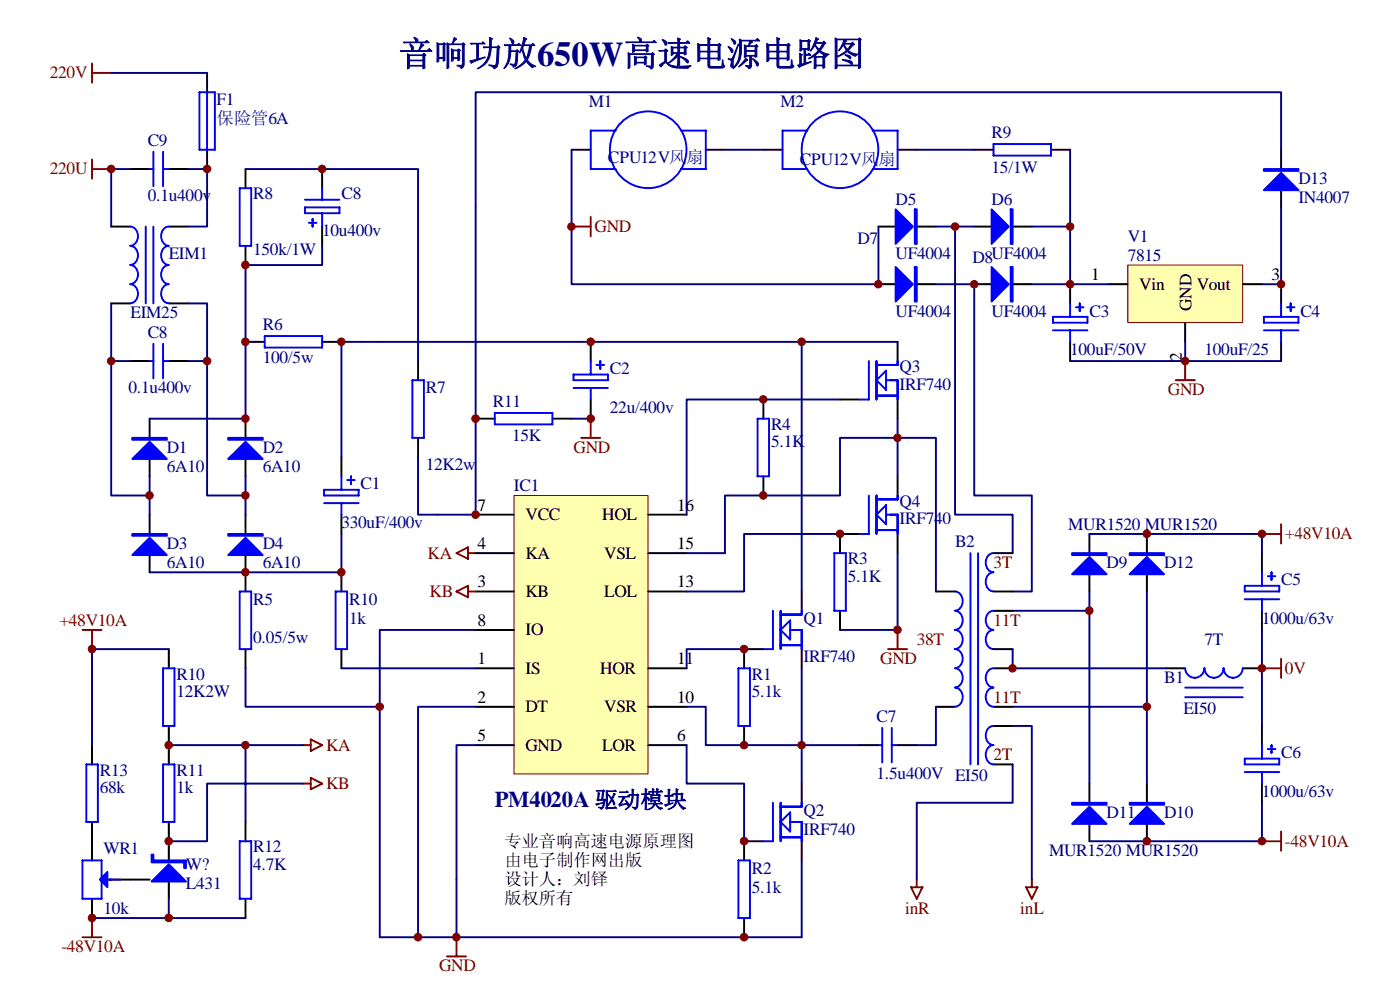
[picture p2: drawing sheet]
<svg xmlns="http://www.w3.org/2000/svg" width="229mm" height="162mm" viewBox="0 0 229 162" stroke-linecap="round" stroke-linejoin="round" font-family="sans-serif">
<g fill="none" stroke="#000" stroke-width=".31">
<path d="M143.7 37h3.1M149.9 37h3.2M159.3 37h3.2M165.6 37h3.1M40.2 55.9h3.1M52.7 55.9h3.1M68.4 59v3.1M143.7 46.4h3.1M149.9 46.4h3.2M159.3 46.4h3.2M165.6 46.4h3.1M24.5 68.4v3.1"/>
<path d="M24.5 74.7v3.1M40.2 68.4v3.1M40.2 74.7v3.1M55.8 74.7v3.1M68.4 71.5v3.2M24.5 84.1v3.1M24.5 90.4v3.1M40.2 84.1v3.1M40.2 90.4v6.2M55.8 84.1v3.1M131.1 96.6v3.2M40.2 106.1v3.1"/>
<path d="M121.7 118.6v3.2M124.8 106.1h-3.1v3.1M131.1 106.1v3.1M124.8 137.5h-3.1v3.1M131.1 128v3.2M131.1 137.5v3.1M140.5 121.8h3.2M146.8 121.8h3.1M121.7 150v3.1"/>
</g>
<g fill="none" stroke="#00f" stroke-width=".31">
<path d="M43.3 54.9h9.4v1.9h-9.4zM55.8 77.8v2.2M56.8 78.4h1.2M57.4 77.8v1.3M67.4 62.1h1.9v9.4h-1.9zM39.2 96.6h1.9v9.5h-1.9zM53 80h5.7v1h-5.7zM53 82.2h5.7M55.8 82.2v1.9M126.4 99.8v6.3h-1.6M127.7 99.8v6.3M131.1 99.8v.6h-3.4"/>
<path d="M120.8 109.2h1.8v9.4h-1.8zM127.7 105.4h3.4M127.7 102.9l1.5-1.5v3.1zM129.2 102.9h1.9v3.2M144.3 118.9v5.7M145.8 118.9v5.7M126.4 131.2v6.3h-1.6M127.7 131.2v6.3M127.7 136.8h3.4M129.2 134.3h1.9v3.2M129.2 132.7v3.2l-1.5-1.6zM131.1 131.2v.6h-3.4"/>
<path d="M143.7 121.8h.6M145.8 121.8h1M120.8 140.6h1.8v9.4h-1.8z"/>
</g>
<g fill="#00f" stroke="#00f" stroke-width=".31">
<path d="M21.6 75l2.9-2.8 2.8 2.8z"/>
<path d="M37.3 75l2.9-2.8 2.8 2.8z"/>
<path d="M24.5 87.9l2.8 2.8h-5.7z"/>
<path d="M40.2 87.9l2.8 2.8h-5.7z"/>
<path d="M146.5 34.2l2.8 2.8-2.8 2.9z"/>
<path d="M162.2 34.2l2.8 2.8-2.8 2.9z"/>
<path d="M146.5 43.6l2.8 2.8-2.8 2.9z"/>
<path d="M162.2 43.6l2.8 2.8-2.8 2.9z"/>
<path d="M21.6 71.5h5.7v.4h-5.7z" fill-rule="evenodd"/>
<path d="M37.3 71.5h5.7v.4h-5.7z" fill-rule="evenodd"/>
<path d="M21.6 87.2h5.7v.3h-5.7z" fill-rule="evenodd"/>
<path d="M37.3 87.2h5.7v.3h-5.7z" fill-rule="evenodd"/>
<path d="M149.6 34.2h.3v5.7h-.3z" fill-rule="evenodd"/>
<path d="M165.3 34.2h.3v5.7h-.3z" fill-rule="evenodd"/>
<path d="M149.6 43.6h.3v5.7h-.3z" fill-rule="evenodd"/>
<path d="M165.3 43.6h.3v5.7h-.3z" fill-rule="evenodd"/>
</g>
<path d="M93.5 37h3.1M96.6 35.5v3.1M74.7 90.4l1.8-1v1.9zM76.5 90.4h1.3M73.1 156.3h3.1M74.7 153.1v3.2" fill="none" stroke="#800000" stroke-width=".31"/>
<path d="M153.1 37h6.2M156.2 37v47.1h9.4v6.3M168.7 37h6.3v9.4h-6.3M153.1 46.4h6.2v34.6h9.4v15.6h-3.1" fill="none" stroke="#000080" stroke-width=".31"/>
<path d="M184.4 43.3h18.8v9.4h-18.8z" fill="#ffffb0"/>
<path d="M184.4 43.3h18.8v9.4h-18.8z" fill="none" stroke="#800000" stroke-width=".16"/>
<g fill="none" stroke="#000" stroke-width=".31">
<path d="M40.2 27.6v3.2M159.3 24.5h3.2M171.9 24.5h3.1M40.2 40.2v3.1M175 46.4v3.2M175 55.9v3.1M181.3 46.4h3.1M193.8 52.7v3.2M203.2 46.4h3.2M209.5 46.4v3.2M209.5 55.9v3.1M178.2 87.2v3.2"/>
<path d="M178.2 93.5v3.1M206.4 90.4v3.1M206.4 99.8v3.1M190.7 109.2h3.1M203.2 109.2h3.2M206.4 118.6v3.2M187.6 128v3.2M187.6 134.3v3.2M206.4 128v3.2"/>
</g>
<path d="M143.7 37v9.4h-6.3M175 46.4h6.3M193.8 55.9v3.1h-18.8M193.8 59h15.7" fill="none" stroke="#000080" stroke-width=".31"/>
<g fill="none" stroke="#00f" stroke-width=".31">
<path d="M39.2 30.8h1.9v9.4h-1.9zM162.5 23.5h9.4v1.9h-9.4zM172.2 51.8h5.6v.9h-5.6zM172.2 54h5.6M175 49.6v2.2M175 54v1.9M176 50.2h1.2M176.6 49.6v1.2M206.7 54h5.6M206.7 51.8h5.6v.9h-5.6zM209.5 49.6v2.2M209.5 54v1.9"/>
<path d="M210.5 50.2h1.2M211.1 49.6v1.2M203.6 95.7h5.6v.9h-5.6zM203.6 97.9h5.6M206.4 93.5v2.2M206.4 97.9v1.9M207.3 94.1h1.3M207.9 93.5v1.3M193.8 109.2a1.57 1.57 0 0 0 1.6 1.5 1.57 1.57 0 0 0 1.6-1.5M193.8 112.4h9.4M193.8 113.9h9.4M197 109.2a1.56 1.56 0 0 0 1.5 1.5 1.56 1.56 0 0 0 1.6-1.5"/>
<path d="M200.1 109.2a1.56 1.56 0 0 0 1.6 1.5 1.56 1.56 0 0 0 1.5-1.5M203.6 124h5.6v.9h-5.6zM203.6 126.2h5.6M206.4 121.8v2.2M206.4 126.2v1.8M207.3 122.4h1.3M207.9 121.8v1.2"/>
</g>
<path d="M193.8 59v3.1M192.3 62.1h3.1M206.4 87.2h3.1M209.5 85.7v3.1M206.4 109.2h3.1M209.5 107.6v3.2" fill="none" stroke="#800000" stroke-width=".31"/>
<g fill="#00f" stroke="#00f" stroke-width=".31">
<path d="M178.2 91l2.8 2.8h-5.7z"/>
<path d="M187.6 131.8l2.8 2.8h-5.7z"/>
<path d="M175.3 90.4h5.7v.3h-5.7z" fill-rule="evenodd"/>
<path d="M184.7 131.2h5.7v.3h-5.7z" fill-rule="evenodd"/>
</g>
<path d="M84.1 81h21.9v45.4h-21.9z" fill="#ffffb0"/>
<path d="M84.1 81h21.9v45.4h-21.9z" fill="none" stroke="#800000" stroke-width=".16"/>
<g fill="none" stroke="#000" stroke-width=".31">
<path d="M33.9 11.9v3.2M18.2 37h3.1M21.3 27.6h3.2M27.6 27.6h3.1M27.6 37h3.1M33.9 24.5v3.1M52.7 27.6v3.2M52.7 37v3.2M93.5 24.5h3.1M115.4 24.5h3.2M124.8 24.5h3.2M146.8 24.5h3.1"/>
<path d="M209.5 24.5v3.1M209.5 30.8v3.1M18.2 49.6h3.1M21.3 59h3.2M27.6 59h3.1M27.6 49.6h3.1M96.6 55.9v3.1M146.8 55.9v3.1M77.8 68.4h3.1M90.3 68.4h3.2M96.6 65.3v3.1M124.8 65.3v3.1"/>
<path d="M124.8 77.8v3.2M137.4 65.3h3.1M146.8 65.3v3.1M146.8 77.8v3.2M55.8 93.5v3.1M77.8 84.1h6.3M77.8 90.4h6.3M77.8 96.6h6.3M106 84.1h6.3M106 90.4h6.3M106 96.6h6.3M137.4 99.8v3.1"/>
<path d="M140.5 87.2h-3.1v3.2M146.8 87.2v3.2M153.1 96.6h3.1M162.5 90.4h3.1M162.5 96.6h3.1M162.5 99.8h3.1M187.6 87.2v3.2M187.6 93.5v3.1M27.6 106.1v3.1M27.6 118.6v6.3M55.8 106.1v3.1M77.8 109.2h6.3"/>
<path d="M77.8 115.5h6.3M77.8 102.9h6.3M106 109.2h6.3M106 115.5h6.3M153.1 115.5h3.1M162.5 109.2h3.1M162.5 115.5h3.1M162.5 106.1h3.1M162.5 118.6h3.1M15 121.8v3.1M15 134.3v6.3M27.6 134.3v6.3"/>
<path d="M40.2 134.3v3.2M77.8 121.8h6.3M106 121.8h6.3M162.5 124.9h3.1M178.2 128v3.2M178.2 134.3v3.2M15 146.9v3.1M18.2 143.7h6.3M27.6 143.7v3.2M40.2 146.9v3.1"/>
</g>
<g fill="none" stroke="#000080" stroke-width=".31">
<path d="M18.2 11.9h15.7M21.3 27.6h-3.1v9.4M30.7 27.6h3.2v9.4h-3.2M40.2 27.6h28.2v31.4M93.5 24.5v21.9h43.9M118.6 24.5h6.2M149.9 24.5h9.4M175 24.5v12.5M209.5 24.5v-9.4h-131.7v69h-9.4v-9.4M209.5 33.9v12.5h-3.1M18.2 59v22h6.3M18.2 59h3.1"/>
<path d="M18.2 49.6v9.4M30.7 49.6h3.2v9.4M30.7 59h3.2M33.9 59v22h6.3M52.7 40.2v3.1h-12.5v25.1h-15.7M131.1 55.9v40.7M146.8 55.9h-91v18.8M24.5 77.8v6.3M40.2 77.8v6.3M93.5 68.4h3.1M137.4 65.3h-25.1v18.8M146.8 68.4v9.4"/>
<path d="M55.8 87.2v6.3h-31.3M112.3 90.4h6.3v-9.4h18.8v-9.5h15.7v25.1M137.4 87.2h-15.7v9.4h-9.4M146.8 90.4v12.5h-9.4M165.6 99.8h12.6M178.2 87.2h28.2v3.2M178.2 96.6v31.4M187.6 96.6v31.4M27.6 106.1h-12.6v15.7M40.2 109.2v6.3h21.9M55.8 109.2h22M77.8 102.9h-15.7v50.2h69v-12.5"/>
<path d="M77.8 115.5h-9.4v37.6M112.3 115.5h3.1v6.3h25.1M121.7 106.1h-9.4v3.1M131.1 109.2v18.8M153.1 115.5v6.3h-3.2M165.6 118.6h3.1v25.1M165.6 106.1v3.1h25.1M165.6 115.5h22M206.4 102.9v15.7M27.6 121.8h22M40.2 121.8v12.5M49.6 128h-15.7v9.5h-6.3"/>
<path d="M77.8 121.8h-3.1v31.3M112.3 121.8v6.2h9.4v9.5M165.6 124.9v6.3h-15.7v12.5M206.4 131.2v6.3h-28.2M27.6 146.9v3.1h-12.6M27.6 150h12.6"/>
</g>
<g fill="none" stroke="#00f" stroke-width=".31">
<path d="M32.6 15.1h2.5v9.4h-2.5zM33.9 15.1v9.4M21.3 37a1.61 1.61 0 0 1 1.3 1.6 1.61 1.61 0 0 1-1.3 1.6M23.8 37v12.6M24.5 27.6h.6M25.1 24.8v5.6M25.1 37v12.6M26.7 24.8v5.6M26.7 27.6h.9M27.6 37a1.61 1.61 0 0 0-1.2 1.6 1.61 1.61 0 0 0 1.2 1.6M49.9 33.9h5.6v.9h-5.6zM49.9 32.6h5.6"/>
<path d="M50.5 36.4h1.3M51.1 35.8v1.2M52.7 30.8v1.8M52.7 34.8v2.2M100.7 21.3h-4.1v6.3h4.1M111.3 21.3h4.1v6.3h-4.1M132 21.3h-4v6.3h4M142.7 21.3h4.1v6.3h-4.1M21.3 40.2a1.59 1.59 0 0 1 1.3 1.5 1.59 1.59 0 0 1-1.3 1.6 1.61 1.61 0 0 1 1.3 1.6 1.61 1.61 0 0 1-1.3 1.5M21.3 46.4a1.59 1.59 0 0 1 1.3 1.6 1.59 1.59 0 0 1-1.3 1.6M24.5 59h.6M25.1 56.2v5.6"/>
<path d="M26.7 59h.9M26.7 56.2v5.6M27.6 40.2a1.6 1.6 0 0 0-1.2 1.5 1.6 1.6 0 0 0 1.2 1.6 1.61 1.61 0 0 0-1.2 1.6 1.61 1.61 0 0 0 1.2 1.5M27.6 46.4a1.6 1.6 0 0 0-1.2 1.6 1.6 1.6 0 0 0 1.2 1.6M96.6 59v2.2M97.5 59.6h1.3M98.2 59v1.3M142.1 59v6.3h-1.6M143.3 59v6.3M146.8 59v.6h-3.5M80.9 67.5h9.4v1.8h-9.4zM93.8 61.2h5.6v.9h-5.6z"/>
<path d="M93.8 63.4h5.6M96.6 63.4v1.9M123.9 68.4h1.9v9.4h-1.9zM143.3 64.6h3.5M143.3 62.1l1.6-1.5v3.1zM144.9 62.1h1.9v3.2M54.9 96.6h1.9v9.5h-1.9zM136.4 90.4h1.9v9.4h-1.9zM142.1 81v6.2h-1.6M143.3 81v6.2M143.3 86.6h3.5M144.9 84.1h1.9v3.1"/>
<path d="M144.9 82.5v3.2l-1.6-1.6zM146.8 81v.6h-3.5M156.2 96.6a1.62 1.62 0 0 1 1.2 1.6 1.62 1.62 0 0 1-1.2 1.6 1.59 1.59 0 0 1 1.2 1.6 1.59 1.59 0 0 1-1.2 1.5M158.7 90.4v34.5M160 90.4v34.5M162.5 90.4a1.59 1.59 0 0 0-1.3 1.5 1.59 1.59 0 0 0 1.3 1.6 1.61 1.61 0 0 0-1.3 1.6 1.61 1.61 0 0 0 1.3 1.5M162.5 99.8a1.59 1.59 0 0 0-1.3 1.6 1.59 1.59 0 0 0 1.3 1.5M26.7 109.2h1.8v9.4h-1.8zM156.2 102.9a1.59 1.59 0 0 1 1.2 1.6 1.59 1.59 0 0 1-1.2 1.5 1.61 1.61 0 0 1 1.2 1.6 1.61 1.61 0 0 1-1.2 1.6M156.2 109.2a1.61 1.61 0 0 1 1.2 1.6 1.61 1.61 0 0 1-1.2 1.5 1.61 1.61 0 0 1 1.2 1.6 1.61 1.61 0 0 1-1.2 1.6M162.5 109.2a1.61 1.61 0 0 0-1.3 1.6 1.61 1.61 0 0 0 1.3 1.5 1.61 1.61 0 0 0-1.3 1.6 1.61 1.61 0 0 0 1.3 1.6M162.5 102.9a1.59 1.59 0 0 0-1.3 1.6 1.59 1.59 0 0 0 1.3 1.5"/>
<path d="M162.5 118.6a1.59 1.59 0 0 0-1.3 1.6 1.59 1.59 0 0 0 1.3 1.5M14.1 124.9h1.9v9.4h-1.9zM26.7 124.9h1.8v9.4h-1.8zM39.2 137.5h1.9v9.4h-1.9zM162.5 121.8a1.61 1.61 0 0 0-1.3 1.5 1.61 1.61 0 0 0 1.3 1.6M13.5 140.6h3.1v6.3h-3.1zM16.6 143.7h3.2"/>
<circle cx="106" cy="24.5" r="6.3"/>
<circle cx="137.4" cy="24.5" r="6.3"/>
</g>
<g fill="none" stroke="#800000" stroke-width=".31">
<path d="M15 10.4v3.1M15 11.9h3.2M15 26.1v3.1M15 27.6h3.2M95 71.5h3.2M96.6 68.4v3.1M74.7 96.6l1.8-.9v1.9zM76.5 96.6h1.3M13.5 102.9h3.1M15 102.9v3.2M145.2 106.1h3.2M146.8 102.9v3.2"/>
<path d="M49.6 121.8h1.2M49.6 128h1.2M50.8 120.8l1.9 1-1.9 .9zM50.8 127.1l1.9 .9-1.9 1zM206.4 137.5h3.1M209.5 135.9v3.1M13.5 153.1h3.1M15 150v3.1M149 145h1.9l-1 1.9zM149.9 143.7v1.3M167.8 145h1.9l-1 1.9zM168.7 143.7v1.3"/>
</g>
<g fill="#00f" stroke="#00f" stroke-width=".31">
<path d="M175.3 134.6l2.9-2.8 2.8 2.8z"/>
<path d="M187.6 91l2.8 2.8h-5.7z"/>
<path d="M209.5 28.2l2.8 2.9h-5.6z"/>
<path d="M24.8 144l2.8-2.8 2.8 2.8z"/>
<path d="M17.6 142.5v2.5l-1.3-1.3z"/>
<path d="M175.3 131.2h5.7v.3h-5.7z" fill-rule="evenodd"/>
<path d="M184.7 90.4h5.7v.3h-5.7z" fill-rule="evenodd"/>
<path d="M206.7 27.6h5.6v.3h-5.6z" fill-rule="evenodd"/>
<path d="M24.8 139.6h.3v1h5.3v1.2h-.3v-.9h-5.3z" fill-rule="evenodd"/>
</g>
<g fill="#800000" stroke="#800000" stroke-width=".16">
<circle cx="121.7" cy="106" r=".62"/>
<circle cx="121.7" cy="137.4" r=".62"/>
<circle cx="121.7" cy="121.8" r=".62"/>
<circle cx="143.6" cy="46.4" r=".62"/>
<circle cx="159.3" cy="46.4" r=".62"/>
<circle cx="156.2" cy="37" r=".62"/>
<circle cx="175" cy="37" r=".62"/>
<circle cx="175" cy="46.4" r=".62"/>
<circle cx="187.6" cy="137.4" r=".62"/>
<circle cx="77.8" cy="84.1" r=".62"/>
<circle cx="96.6" cy="68.4" r=".62"/>
<circle cx="131.1" cy="121.8" r=".62"/>
<circle cx="137.4" cy="87.2" r=".62"/>
<circle cx="146.8" cy="71.5" r=".62"/>
<circle cx="131.1" cy="55.8" r=".62"/>
<circle cx="146.8" cy="102.9" r=".62"/>
<circle cx="124.8" cy="80.9" r=".62"/>
<circle cx="124.8" cy="65.3" r=".62"/>
<circle cx="187.6" cy="87.2" r=".62"/>
<circle cx="178.1" cy="99.8" r=".62"/>
<circle cx="187.6" cy="115.5" r=".62"/>
<circle cx="77.8" cy="68.4" r=".62"/>
<circle cx="33.9" cy="59" r=".62"/>
<circle cx="40.1" cy="80.9" r=".62"/>
<circle cx="18.2" cy="59" r=".62"/>
<circle cx="24.4" cy="80.9" r=".62"/>
<circle cx="193.8" cy="59" r=".62"/>
<circle cx="18.2" cy="27.6" r=".62"/>
<circle cx="206.4" cy="109.2" r=".62"/>
<circle cx="165.6" cy="109.2" r=".62"/>
<circle cx="33.9" cy="27.6" r=".62"/>
<circle cx="96.6" cy="55.8" r=".62"/>
<circle cx="40.1" cy="68.4" r=".62"/>
<circle cx="52.7" cy="27.6" r=".62"/>
<circle cx="40.1" cy="43.3" r=".62"/>
<circle cx="206.4" cy="87.2" r=".62"/>
<circle cx="206.4" cy="137.4" r=".62"/>
<circle cx="209.5" cy="46.4" r=".62"/>
<circle cx="93.4" cy="37" r=".62"/>
<circle cx="55.8" cy="93.5" r=".62"/>
<circle cx="40.1" cy="55.8" r=".62"/>
<circle cx="55.8" cy="55.8" r=".62"/>
<circle cx="40.1" cy="93.5" r=".62"/>
<circle cx="121.7" cy="153.1" r=".62"/>
<circle cx="74.6" cy="153.1" r=".62"/>
<circle cx="68.4" cy="153.1" r=".62"/>
<circle cx="62.1" cy="115.5" r=".62"/>
<circle cx="27.6" cy="150" r=".62"/>
<circle cx="27.6" cy="137.4" r=".62"/>
<circle cx="27.6" cy="121.8" r=".62"/>
<circle cx="40.1" cy="121.8" r=".62"/>
<circle cx="15" cy="150" r=".62"/>
<circle cx="15" cy="106" r=".62"/>
</g>
<text font-size="5.6" fill="#000080" x="65.2" y="10.7">音响功放650W高速电源电路图</text>
<text font-size="3.7" fill="#000080" x="80.9" y="131.9">PM4020A 驱动模块</text>
<g font-size="2.8" fill="#800000">
<text x="8.1" y="12.8">220V</text>
<text x="8.1" y="28.5">220U</text>
<text x="97.2" y="37.9">GND</text>
<text x="191" y="64.6">GND</text>
<text x="93.8" y="74">GND</text>
<text x="210.1" y="88.1">+48V10A</text>
<text x="69.9" y="91.3">KA</text>
<text x="162.5" y="92.8">3T</text>
<text x="70.3" y="97.5">KB</text>
<text x="9.7" y="102.3">+48V10A</text>
<text x="149.9" y="105.4">38T</text>
<text x="162.5" y="102.3">11T</text>
<text x="144" y="108.5">GND</text>
<text x="210.1" y="110.1">0V</text>
<text x="162.5" y="114.8">11T</text>
<text x="53.3" y="122.6">KA</text>
<text x="162.5" y="124.2">2T</text>
<text x="53.3" y="128.9">KB</text>
<text x="210.1" y="138.3">-48V10A</text>
<text x="148" y="149.3">inR</text>
<text x="166.9" y="149.3">inL</text>
<text x="10" y="155.6">-48V10A</text>
<text x="71.8" y="158.7">GND</text>
</g>
<g font-size="2.8" fill="#000080">
<text x="35.4" y="17.2">F1</text>
<text x="96.3" y="17.5">M1</text>
<text x="127.7" y="17.5">M2</text>
<text x="24.2" y="23.8">C9</text>
<text x="35.4" y="20.3">保险管6A</text>
<text x="162.2" y="22.5">R9</text>
<text x="99.4" y="26.6">CPU12V风扇</text>
<text x="130.8" y="26.9">CPU12V风扇</text>
<text x="162.2" y="28.2">15/1W</text>
<text x="24.2" y="32.9">0.1u400v</text>
<text x="41.4" y="32.6">R8</text>
<text x="55.8" y="32.6">C8</text>
<text x="146.5" y="33.5">D5</text>
<text x="162.2" y="33.5">D6</text>
<text x="212.3" y="30.1">D13</text>
<text x="212.3" y="33.2">IN4007</text>
<text x="41.4" y="41.7">150k/1W</text>
<text x="52.7" y="38.5">10u400v</text>
<text x="140.2" y="39.8">D7</text>
<text x="184.4" y="39.5">V1</text>
<text x="27.6" y="42.3">EIM1</text>
<text x="146.5" y="42.3">UF4004</text>
<text x="159" y="42.9">D8UF4004</text>
<text x="184.4" y="42.6">7815</text>
<text x="21.3" y="52">EIM25</text>
<text x="43" y="53.9">R6</text>
<text x="146.5" y="51.7">UF4004</text>
<text x="162.2" y="51.7">UF4004</text>
<text x="178.2" y="51.7">C3</text>
<text x="212.7" y="51.7">C4</text>
<text x="24.2" y="55.2">C8</text>
<text x="43" y="59.2">100/5w</text>
<text x="175" y="58">100uF/50V</text>
<text x="197" y="58">100uF/25</text>
<text x="21" y="64.3">0.1u400v</text>
<text x="69.6" y="64.3">R7</text>
<text x="99.7" y="61.1">C2</text>
<text x="147.1" y="60.8">Q3</text>
<text x="147.1" y="63.6">IRF740</text>
<text x="80.6" y="66.5">R11</text>
<text x="99.7" y="67.4">22u/400v</text>
<text x="126.1" y="70.2">R4</text>
<text x="27.3" y="74">D1</text>
<text x="27.3" y="77.1">6A10</text>
<text x="43" y="74">D2</text>
<text x="43" y="77.1">6A10</text>
<text x="69.6" y="76.8">12K2w</text>
<text x="83.7" y="72.1">15K</text>
<text x="126.1" y="73.1">5.1K</text>
<text x="59" y="80">C1</text>
<text x="84.1" y="80.3">IC1</text>
<text x="147.1" y="82.8">Q4</text>
<text x="27.3" y="89.7">D3</text>
<text x="43" y="89.7">D4</text>
<text x="55.8" y="86.2">330uF/400v</text>
<text x="147.1" y="85.6">IRF740</text>
<text x="156.2" y="89.4">B2</text>
<text x="174.7" y="86.6">MUR1520 MUR1520</text>
<text x="27.3" y="92.8">6A10</text>
<text x="43" y="92.8">6A10</text>
<text x="138.6" y="92.2">R3</text>
<text x="138.6" y="95">5.1K</text>
<text x="181" y="92.8">D9</text>
<text x="190.4" y="92.8">D12</text>
<text x="209.5" y="95.7">C5</text>
<text x="41.4" y="98.8">R5</text>
<text x="57.1" y="98.8">R10</text>
<text x="57.1" y="101.9">1k</text>
<text x="131.4" y="101.9">Q1</text>
<text x="206.4" y="101.9">1000u/63v</text>
<text x="41.4" y="105.1">0.05/5w</text>
<text x="197" y="105.4">7T</text>
<text x="28.9" y="111">R10</text>
<text x="28.9" y="113.9">12K2W</text>
<text x="123" y="111">R1</text>
<text x="123" y="113.9">5.1k</text>
<text x="131.4" y="108.2">IRF740</text>
<text x="190.4" y="111.7">B1</text>
<text x="143.3" y="117.9">C7</text>
<text x="193.5" y="116.7">EI50</text>
<text x="209.5" y="123.9">C6</text>
<text x="16.3" y="126.7">R13</text>
<text x="16.3" y="129.5">68k</text>
<text x="28.9" y="126.7">R11</text>
<text x="28.9" y="129.5">1k</text>
<text x="143.3" y="127.4">1.5u400V EI50</text>
<text x="206.4" y="130.2">1000u/63v</text>
<text x="131.4" y="133.3">Q2</text>
<text x="131.4" y="136.5">IRF740</text>
<text x="181" y="133.6">D11</text>
<text x="190.4" y="133.6">D10</text>
<text x="16.9" y="139.6">WR1</text>
<text x="30.4" y="142.1">W?</text>
<text x="41.4" y="139.3">R12</text>
<text x="41.4" y="142.1">4.7K</text>
<text x="123" y="142.7">R2</text>
<text x="171.6" y="139.9">MUR1520 MUR1520</text>
<text x="16.9" y="149.3">10k</text>
<text x="30.4" y="145.2">L431</text>
<text x="123" y="145.9">5.1k</text>
</g>
<g font-size="2.8">
<text x="178.5" y="45.8">1</text>
<text x="186.3" y="47.3">Vin</text>
<text x="195.7" y="47.3">Vout</text>
<text x="207.9" y="45.8">3</text>
<text x="194.8" y="50.8" transform="rotate(-90 194.8 50.8)">GND</text>
<text x="193.3" y="59" transform="rotate(-90 193.3 59)">2</text>
<text x="78.1" y="83.4">7</text>
<text x="110.7" y="83.4">16</text>
<text x="78.1" y="89.7">4</text>
<text x="85.9" y="85">VCC</text>
<text x="98.5" y="85">HOL</text>
<text x="110.7" y="89.7">15</text>
<text x="78.1" y="96">3</text>
<text x="85.9" y="91.3">KA</text>
<text x="98.8" y="91.3">VSL</text>
<text x="110.7" y="96">13</text>
<text x="85.9" y="97.5">KB</text>
<text x="98.8" y="97.5">LOL</text>
<text x="78.1" y="102.3">8</text>
<text x="85.9" y="103.8">IO</text>
<text x="78.1" y="108.5">1</text>
<text x="85.9" y="110.1">IS</text>
<text x="98.2" y="110.1">HOR</text>
<text x="110.7" y="108.5">11</text>
<text x="78.1" y="114.8">2</text>
<text x="85.9" y="116.4">DT</text>
<text x="98.8" y="116.4">VSR</text>
<text x="110.7" y="114.8">10</text>
<text x="78.1" y="121.1">5</text>
<text x="85.9" y="122.6">GND</text>
<text x="98.5" y="122.6">LOR</text>
<text x="110.7" y="121.1">6</text>
<text x="82.5" y="138.3">专业音响高速电源原理图</text>
<text x="82.5" y="141.5">由电子制作网出版</text>
<text x="82.5" y="144.6">设计人：刘铎</text>
<text x="82.5" y="147.7">版权所有</text>
</g>
</svg>
